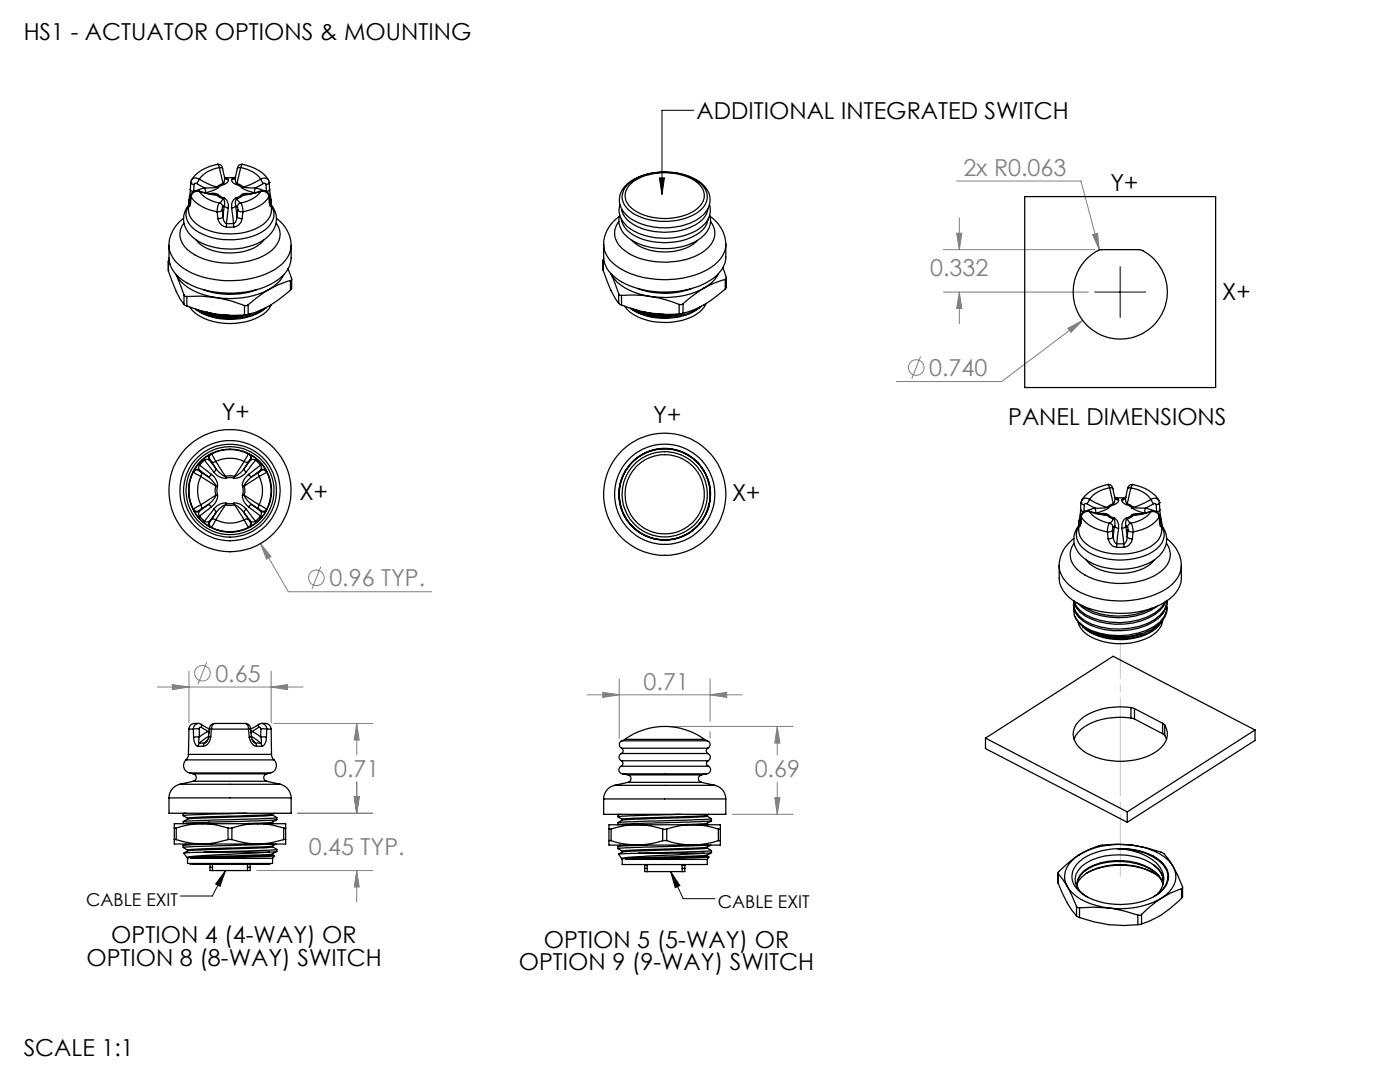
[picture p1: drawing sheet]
<svg xmlns="http://www.w3.org/2000/svg" width="279mm" height="216mm" viewBox="0 0 279 216" stroke-linecap="round" stroke-linejoin="round" font-family="sans-serif">
<g fill="none" stroke="#808080" stroke-width=".2">
<path d="M191 36.1h24.7l3.7 13.8M188.3 58.3h28.9M188.3 49.8h30.2M190.9 46.5h1l-.4 3.3zM191.5 58.3l.4 3.3h-1zM191.5 43.5v6.3M191.5 58.3v6.3M218.1 46.8l.9-.2 .4 3.3zM183.7 71.1l-1.7 4.5M213.1 65.5l3-1.6-2.4 2.4zM216.1 63.9l-16.2 12.2h-21M52 108.5l2.1 2.6-.9 .5z"/>
<path d="M52 108.5l5.5 9.6h28.6M64 113.1l-1.7 4.4M31.4 137.1h29.1M34.4 136.6l3.3 .5-3.3 .5zM37.7 133.9v10.3M41.3 132.1l-1.8 4.5M54.1 133.9v10.3M54.1 137.1l3.3-.5v1zM117.2 138.6h30.9M120.3 138.1l3.3 .5-3.3 .6zM123.6 135.5v11.8M141.7 138.6l3.3-.5v1.1z"/>
<path d="M141.7 135.5v8.4M54.6 144.4h19.8M70.7 159h1l-.5 3.3zM71.2 144.4l.5 3.3h-1zM71.2 144.4v6.2M71.2 155.9v6.4M133.9 145h24.4M141.7 146v1.3M154.6 159.2h1l-.5 3.3zM155.1 145l.5 3.3h-1zM155.1 145v5.6M155.1 156.1v6.4"/>
<path d="M51.2 173.7h23.2M59.4 162.3h15M71.2 173.7l.5 3.3h-1zM71.2 173.7v6.4M146.1 162.5h12.2"/>
<circle cx="182.8" cy="73.3" r="1.55"/>
<circle cx="63.1" cy="115.3" r="1.56"/>
<circle cx="40.4" cy="134.3" r="1.55"/>
</g>
<path d="M131.6 35.5h1l-.5 3.3zM138.5 22h-6.4v16.8M218.5 58.3h10.1M223.6 53.2v10.2M45 173.7l-1.1 3.1-.9-.4zM45 173.7l-2.6 5.1h-6.4M133.8 173.9l1.9 2.8-.9 .4zM133.8 173.9l2.5 5.4h6.4" fill="none" stroke="#000" stroke-width=".2"/>
<path d="M223.6 146.5v-18.3" fill="none" stroke="#c0c0c0" stroke-width=".2" stroke-dasharray="15.2 1.3 1.3 1.3" stroke-dashoffset="8"/>
<path d="M223.6 146.5v28.4" fill="none" stroke="#c0c0c0" stroke-width=".2" stroke-dasharray="15.2 1.3 1.3 1.3" stroke-dashoffset="2.9"/>
<g fill="#000">
<path d="M131.6 35.5h1l-.5 3.3z"/>
<path d="M133.8 173.9l1.9 2.8-.9 .4zM45 173.7l-1.1 3.1-.9-.4z"/>
</g>
<g fill="#808080">
<path d="M154.6 159.2h1l-.5 3.3zM155.1 145l.5 3.3h-1zM120.3 138.1l3.3 .5-3.3 .6zM141.7 138.6l3.3-.5v1.1zM71.2 173.7l.5 3.3h-1zM70.7 159h1l-.5 3.3zM70.7 159h1l-.5 3.3zM71.2 144.4l.5 3.3h-1zM34.4 136.6l3.3 .5-3.3 .5zM54.1 137.1l3.3-.5v1zM52 108.5l1.2 3.1 .9-.5z"/>
<path d="M191.5 58.3l.4 3.3h-1zM190.9 46.5h1l-.4 3.3zM213.1 65.5l.6 .8 2.4-2.4zM218.1 46.8l1.3 3.1-.4-3.3z"/>
</g>
<g fill="none" stroke="#000" stroke-width=".25">
<path d="M38 37.8l-.3 2.3M38 39.6a1.34 1.34 0 0 0-.3 1.4M38 39.6v.4a.51 .51 0 0 1-.3 .7v.3M38.1 39.1h.1M38.1 36.4h.1M38.1 39.1v.1M38.1 39.4l-.1 .2M38.1 36.4l.2 .3 .4 .1M38.1 39.1l-.1 1.2M38.1 36.4l-.1 1.4M38.1 39.2a7.7 7.7 0 0 0 5.2 3.1M38.1 39.2l-.1 1.3"/>
<path d="M38.7 36.8v1.4l-.5-.1-.2-.3M39.3 36.6l1.6 .9M39.3 36.6h-.4l-.2 .2M39.7 38.1l3 .7M39.7 38.1h-.1a1.2 1.2 0 0 0-1.5 1M39.7 38.1l.1 .1M39.8 35.7a1 1 0 0 0-1.1-.2 1 1 0 0 0-.6 .9M39.8 38.2a5.8 5.8 0 0 0 4 2.3M39.8 38.2a1.32 1.32 0 0 0-1.7 1M39.8 38.2l2.1 .6 1.4 .1M39.8 35.7l-.5 .9M39.8 35.7l2.1 1.2 1.4 .5"/>
<path d="M40.9 37.5l-1.6 .5M41.9 38.7a2.04 2.04 0 0 1 1.7 .1M42.6 38.8l.7 .1M43.3 38.9l.3 .4 .9 .4M43.3 37.4l-2.4 .1M43.3 37.4h.3M43.5 32.8a7.7 7.7 0 0 0-5.3 3.1M43.6 38.8l1.1 .7M43.6 37.4l-.7 .5-1.9 .6-.1-1M43.6 38.8l-.3 .1M43.8 33.4l-.4-.6a.85 .85 0 0 1 1 .8M43.8 33.4a5.8 5.8 0 0 0-4 2.3"/>
<path d="M43.8 33.4l.7 3.2M43.8 33.4h.4l.2 .2M44.4 33.6a3.9 3.9 0 0 1 .2 3h-.1M44.5 39.7l-.3 .5-.4 .3M44.5 39.7h.1a1.25 1.25 0 0 1 .2 1.4M44.5 36.6l-.9 .4-.3 .4M44.5 36.6l.2 .2M44.7 39.5a1.76 1.76 0 0 1 .9 2M44.7 36.8l-1.1 .6M44.7 39.5l-.2 .2M44.8 35.4l.4 .1M44.8 35.3a.63 .63 0 0 0 .8 .5"/>
<path d="M45.2 35.5h1.4M45.2 35.5l.4 .3M45.6 35.8a1 1 0 0 1-.9 1M46.2 35.8a1.14 1.14 0 0 0 .9 1M46.6 35.5l-.4 .3M47 35.4l-.4 .1M47 35.5l-.4 .3h-.4M47 35.3a1.29 1.29 0 0 0 .3 1.3M47 35.3l-.1 .2M47.1 36.8l1.1 .6M47.1 39.5a1.73 1.73 0 0 0-.9 2M47.1 39.5l.2 .2"/>
<path d="M47.3 39.7l.7 .8M47.3 39.7a1.14 1.14 0 0 0-.3 1.4M47.3 36.6l.9 .4 .3 .4M47.3 36.6l-.2 .2M48 33.4l.4-.6a.81 .81 0 0 0-1 .8l-.4 1.7M48 33.4l-.7 3.2M48 33.4a6 6 0 0 1 4 2.3M48 33.4h-.3l-.3 .3M48.2 37.4l1 .6 1.6 .5 .1-1M48.2 38.8l-.4 .4-.7 .3M48.2 38.8l.3 .1M48.3 32.8a7.6 7.6 0 0 1 5.3 3.1"/>
<path d="M48.5 38.9l-1.2 .8M48.5 37.4l2.4 .1M48.5 37.4h-.3M50 38.6h-1.1l-.7 .2M50.9 37.5l1.7 .5M52 35.7a1.03 1.03 0 0 1 1.7 .7M52 38.2a6 6 0 0 1-4 2.3M52 38.2h.1a1.32 1.32 0 0 1 1.6 1M52 38.2l-2.1 .6-1.4 .1M52 35.7l-1.7 1-1.8 .7M52 35.7l.5 .9M52.1 38.1l-3.6 .8"/>
<path d="M52.1 38.1h.1a1.2 1.2 0 0 1 1.5 1M52.1 38.1l-.1 .1M52.5 36.6l-1.6 .9M52.5 36.6h.5l.1 .2M53.1 36.8l.1 1.4 .4-.1 .2-.3M53.7 39.2a7.5 7.5 0 0 1-5.2 3.1M53.7 39.2l.1 1.3M53.7 39.1h.1M53.7 36.4h.1M53.7 39.1v.1M53.7 36.4l-.2 .3-.4 .1M53.7 39.1l.1 1.2"/>
<path d="M53.7 36.4l.1 1.4M53.8 39.4v.2M53.8 37.8l.3 2.2M53.8 39.6v.4a.51 .51 0 0 0 .3 .7v.3M53.8 39.6l.3 .4M124.8 37.1a11.9 11.9 0 0 1 9.9-2.6 8.6 8.6 0 0 1 6.6 3.7 4.2 4.2 0 0 1-2.1 5.6 13.5 13.5 0 0 1-13.6-.4 4.1 4.1 0 0 1-1.4-5.6zM125.3 36.8a12.1 12.1 0 0 1 10.7-2.1 6.9 6.9 0 0 1 5 3.7 3.8 3.8 0 0 1-2.1 4.2 13 13 0 0 1-13.1-.4 3.3 3.3 0 0 1-.5-5.4zM125.8 36.7a11.2 11.2 0 0 1 8.6-2.1 7.9 7.9 0 0 1 5.8 3 3.3 3.3 0 0 1-1.6 4.5 11.8 11.8 0 0 1-12.5-.5 3 3 0 0 1-.3-4.9zM204.5 39.2h38.1v38.1h-38.1zM33.6 52.1v1.9M33.6 52.2v1.9a21.9 21.9 0 0 0 3.1 6.6M33.6 52.2l.3 .5"/>
<path d="M33.7 49a6 6 0 0 0 3.6 4.9 18.9 18.9 0 0 0 17.5-.1 5.9 5.9 0 0 0 3.3-4.8 9.8 9.8 0 0 1-.3 4.1 9.3 9.3 0 0 1-6.1 4.6 19.5 19.5 0 0 1-14.4-1.3 6 6 0 0 1-3.6-4.9zM33.8 51.8l-.2 .4M36.7 43.6a6.8 6.8 0 0 0-3 5.4M36.7 44.5a3.7 3.7 0 0 0 .7 5.3 14.6 14.6 0 0 0 12.4 2.3 8.1 8.1 0 0 0 5.9-4.1 3.7 3.7 0 0 0-.6-3.5M36.7 58.8l-1.5-4a9.3 9.3 0 0 0 6.6 4.3l1.2 .3M36.7 58.8l.3 .3 .3 .1M36.7 58.8v1.9M37.3 59.2l2.8-.1 2.9 .3M37.3 59.2v1.9M37.6 40.5a4.1 4.1 0 0 0 2.4 4.8 12.7 12.7 0 0 0 12.5-.5 4 4 0 0 0 1.7-4.3M37.6 41.1a3.4 3.4 0 0 0 1.3 4.8 13.5 13.5 0 0 0 13.6 .2 3.6 3.6 0 0 0 1.7-5M38 40.3l-.1 .4"/>
<path d="M38 40.3v.2M38 40.5l-.2 .7-.1-.2M39.1 47.8a8.8 8.8 0 0 0 7.7 2.6 7.6 7.6 0 0 0 5.9-2.5M40.5 57.7a15.4 15.4 0 0 0 10.8 0M43 59.4l3.1 .6 2.7 1M43.3 42.3l.2 1.3M43.5 43.6a1.94 1.94 0 0 0 1.7 1.7M43.8 40.5l-.3 .7-.2 1.1M43.8 40.5a.8 .8 0 0 1 .6 .8M44.4 41.8a.96 .96 0 0 1-1.1 .5M44.4 41.8l.1 1.4M44.4 41.3v.5"/>
<path d="M44.5 43.2a.91 .91 0 0 1-1 .4M44.5 43.2l.1 .8 .4 .5 .2 .1M44.8 41.1l-.3 2.1M44.8 41.1l.4 .3 .4 .1M44.8 41.1l-.4 .2M45.2 45.3h1.4M45.2 44.6h1.4M45.2 44.6v.7M45.6 41.5l-.4 3.1M46.2 41.5l.4 3.1M46.6 44.6v.7M47 41.1l.3 2.1"/>
<path d="M47 41.1l-.4 .3-.4 .1M47 41.1l.4 .2M47.3 43.2a.93 .93 0 0 0 1 .4M47.3 43.2a1.39 1.39 0 0 1-.6 1.4h-.1M47.4 41.3v.5M47.4 41.8a.88 .88 0 0 0 1.1 .5M47.4 41.8l-.1 1.4M48 40.5l.3 .6 .2 1.2M48 40.5a.8 .8 0 0 0-.6 .8M48.3 43.6a1.86 1.86 0 0 1-1.7 1.7M48.5 42.3l-.2 1.3M53.8 57.7a17 17 0 0 1-10.8 1.7"/>
<path d="M53.8 57.7l-2.7 1.8-1.6 1.3M53.8 40.5l.2 .7 .1-.2M53.8 40.3l.1 .4M53.8 40.3v.2M54.1 40v1M54.2 40.9a4.5 4.5 0 0 1-1.2 6.8 13.1 13.1 0 0 1-14.3-.1 4.5 4.5 0 0 1-1.1-6.6M55.2 43.6a6.8 6.8 0 0 1 2.9 5.4M56.7 54.8a6.3 6.3 0 0 1-2.9 2.9M57.5 53.6l.7 2-.2 .4M58 56l-2.4 .8-1.8 .9M58 57.9a19.3 19.3 0 0 1-8.5 4.9M58 56v1.9"/>
<path d="M58.2 55.7v1.8l-.2 .4M120.4 51.9v2a21.9 21.9 0 0 0 3.1 6.6M120.5 48.8v2.5a5.7 5.7 0 0 0 3 4.6 18.9 18.9 0 0 0 18 .2 5.8 5.8 0 0 0 3.4-4.8v-2.5M120.5 48.8a5.9 5.9 0 0 0 3.5 4.9 18.6 18.6 0 0 0 18.1-.5 5.7 5.7 0 0 0 2.8-4.4M120.5 51.6l-.1 .4 .3 .4M121.9 54.6h.1M121.9 54.6a9.2 9.2 0 0 0 6.4 4.2l1.5 .4M121.9 54.6l1.6 4M123.5 58.6l.2 .3h.3M123.5 58.6v1.9M123.5 44.2a3.9 3.9 0 0 0 1.2 5.8 14.7 14.7 0 0 0 11.3 2 8.4 8.4 0 0 0 6.4-4.1 3.6 3.6 0 0 0-.6-3.7M123.6 43.2a7 7 0 0 0-3.1 5.6"/>
<path d="M123.7 42.9a4.5 4.5 0 0 0 2.6 5.2 13.5 13.5 0 0 0 13.6-.7 4.1 4.1 0 0 0 1.7-4.5M123.7 40.9a4.3 4.3 0 0 0 2.2 4.9 13.2 13.2 0 0 0 14.1-.5 4 4 0 0 0 1.6-4.4M124 43.7a4.7 4.7 0 0 0 3.4 3.7 13.5 13.5 0 0 0 12.2-.9 4.1 4.1 0 0 0 1.7-2.8M124 58.9a23.8 23.8 0 0 1 5.8 .3M124 41.7a4.8 4.8 0 0 0 3.4 3.6 13.3 13.3 0 0 0 12.1-.9 3.9 3.9 0 0 0 1.8-2.7M124 58.9v2M126.1 47.9a9.7 9.7 0 0 0 8.7 2.2 7.3 7.3 0 0 0 4.4-2.1M127.2 57.5a15.5 15.5 0 0 0 10.9 0M129.8 59.2h.4a24.4 24.4 0 0 1 5.3 1.5M140.5 57.5a16.9 16.9 0 0 1-10.7 1.7M140.5 57.5l-2.6 1.8-1.6 1.3M141.7 43.2a7 7 0 0 1 3.2 5.6"/>
<path d="M143.4 54.6a6.5 6.5 0 0 1-2.9 2.9M144.3 53.4l.7 2-.3 .4M144.7 55.8l-2.4 .8-1.8 .9M144.7 57.7a19.3 19.3 0 0 1-8.4 4.8M144.7 55.8v1.9M145 55.5v1.8l-.3 .4M216.7 51.8l.4-.4a4.7 4.7 0 0 1 2.5-1.6h7.8a8.4 8.4 0 0 1 5.4 6.7 9.4 9.4 0 0 1-11.9 10.8 9.4 9.4 0 0 1-4.2-15.5zM36.7 60.7l.6 .4M37.3 61.1a24.1 24.1 0 0 0 11.5 1.8M39.4 61.8a13.8 13.8 0 0 0 8.4 1.3M39.8 62a13.1 13.1 0 0 0 10.4 .5M40.1 62.1a15.1 15.1 0 0 0 7.7 1"/>
<path d="M41.2 62.3a13.7 13.7 0 0 0 4.6 .6M48.8 61v1.9M49.5 60.8l-.3 .2h-.4M49.5 62.8l-.7 .1M49.5 60.8v2M50 62.6l-2.2 .5M53 61.4a13.1 13.1 0 0 1-13.9 .3 12.5 12.5 0 0 0 11.9 1l2.1-1.3M54.2 60.8a6.9 6.9 0 0 1-5.1 3.4 12.4 12.4 0 0 1-10.5-2.1l-.7-.8M123.5 60.5l.5 .4M124 60.9a24.1 24.1 0 0 0 11.5 1.8M126.3 61.6a14 14 0 0 0 8.2 1.3M126.8 61.8a15.2 15.2 0 0 0 7.7 1.1"/>
<path d="M126.9 61.9a13.2 13.2 0 0 0 9.6 .6l-2 .4M128.3 62.2l1.4 .3 2.8 .2M135.5 60.7v2M136.3 60.6l-.3 .2-.5-.1M136.3 62.5l-.8 .2M136.3 60.6v1.9M139.8 61.2a13.1 13.1 0 0 1-13.9 .3M139.9 61.1a12.1 12.1 0 0 1-10.6 2l-1.7-.6-1.8-1M140.9 60.6a7.4 7.4 0 0 1-5.9 3.5 11.4 11.4 0 0 1-9.9-2.4l-.4-.6M38.6 94.2a8.2 8.2 0 0 0 0 7.4M38.6 94.2l1.5 .9M38.6 94.1v.1"/>
<path d="M39.6 92.6l-1 1.5M39.6 92.6l.2 .2M39.8 93.9a.82 .82 0 0 0-1.2 .3M39.8 93.9l.4 .4M39.8 93.8l1.7 1.3M39.8 93.8a.84 .84 0 0 0-1.2 .3M39.8 93.8v.1M39.8 92.8l2.4 1.9M39.8 92.8l-.1 .4 .1 .6M40.1 95.1a6.6 6.6 0 0 0 0 5.6M40.1 95.1l3 1.9M40.2 94.3l.1 .3-.2 .5"/>
<path d="M40.2 94.3l1.3 .8M40.6 91.6l-1 1M40.6 91.6l.2 .2M40.8 91.8l-1 1M40.8 91.8l1.9 2.4M41.5 95.1a3.2 3.2 0 0 1 1.6 1.9M41.8 91.8l1.3 1.8M41.8 91.8l-.6-.1-.4 .1M41.9 91.8l.4 .4M41.9 91.8h-.1M42.1 90.6a.84 .84 0 0 0-.3 1.2M42.1 90.6l-1.5 1"/>
<path d="M42.2 90.6l.9 1.5M42.2 90.6a8.2 8.2 0 0 1 7.4 0M42.2 90.6a.82 .82 0 0 0-.3 1.2M42.2 94.7a2.71 2.71 0 0 1 1.2 2.4M42.2 94.7l-.3 .3-.4 .1M42.2 90.6h-.1M42.3 92.2l.8 1.4M42.7 94.2a2.67 2.67 0 0 0 2.4 1.2M43.1 92.1a6.6 6.6 0 0 1 5.6 0M43.1 92.1l-.5 .2-.3-.1M43.1 92.1l1.9 3M43.1 97l-.2 .7 .2 1.1"/>
<path d="M43.1 98.8l-3 1.9M43.1 98.8a1.98 1.98 0 0 1-.9 1.4l-.7 .5M43.1 97l.3 .1M43.1 93.6a3.5 3.5 0 0 0 1.9 1.5M43.1 93.6l-.1 .3-.3 .3M43.4 98.7v.1a2.79 2.79 0 0 1-1.2 2.3M43.4 97.1l-.1 .6 .1 1M43.4 98.7l-.3 .1M45 95.1l.7-.2 1.1 .2M45 95.1l.1 .3M45.1 95.4l.6-.1 1 .1M46.8 95.1l-.1 .3"/>
<path d="M48.4 97.1l.1 .8-.1 .8M48.4 98.7a2.71 2.71 0 0 0 1.2 2.4M48.4 98.7l.3 .1M48.7 93.6a3.3 3.3 0 0 1-1.9 1.5M48.7 93.6l.1 .2 .3 .4M48.7 92.1l.5 .2 .4-.1M48.7 92.1l-1.9 3M48.7 97l.2 .7-.2 1.1M48.7 98.8l3 1.9M48.7 98.8a3.2 3.2 0 0 0 1.6 1.9M48.7 97l-.3 .1M49.1 94.2a2.77 2.77 0 0 1-2.4 1.2"/>
<path d="M49.6 92.2l-.9 1.4M49.6 90.6l-.9 1.5M49.6 90.6a.82 .82 0 0 1 .3 1.2M49.6 94.7a2.62 2.62 0 0 0-1.2 2.4M49.6 94.7l.4 .3 .3 .1M49.6 90.6h.1M49.7 90.6a.77 .77 0 0 1 .3 1.2M49.7 90.6l1.5 1M49.9 91.8l-.3 .4M49.9 91.8h.1M50 91.8l-1.3 1.8M50 91.8l.6-.1 .4 .1"/>
<path d="M50.3 95.1a3.4 3.4 0 0 0-1.6 1.9M51 91.8l-1.9 2.4M51 91.8l1 1M51.2 91.6l1 1M51.2 91.6l-.2 .2M51.6 94.3l-.1 .3 .2 .5M51.6 94.3l-1.3 .8M51.7 95.1a6.3 6.3 0 0 1 0 5.6M51.7 95.1l-3 1.9M52 92.8l-2.4 1.9M52 92.8l.1 .4-.1 .6M52 93.8l-1.7 1.3"/>
<path d="M52 93.8a.79 .79 0 0 1 1.2 .3M52 93.8l.1 .1M52.1 93.9l-.5 .4M52.1 93.9a.84 .84 0 0 1 1.1 .3M52.2 92.6l1 1.5M52.2 92.6l-.2 .2M53.2 94.1v.1M53.2 94.2l-1.5 .9M53.2 94.2a8.2 8.2 0 0 1 0 7.4M217.5 99.7a.98 .98 0 0 0-1.1-.3 .98 .98 0 0 0-.6 .9M217.5 99.7l-.6 .8M217.5 99.7l1.2 .7 2.2 .8"/>
<path d="M221.1 96.7a.92 .92 0 0 1 1 .8M221.1 96.7l.3 .6M221.2 96.7a7.6 7.6 0 0 0-5.3 3.2M221.4 97.3a5.9 5.9 0 0 0-3.9 2.4M221.4 97.3l.8 3.2M221.4 97.3l.7 .2M222.1 97.5l.4 1.7M222.5 99.2a1.09 1.09 0 0 1-.3 1.3M222.5 99.3h.4M222.5 99.2l.2 .4 .5 .2M223.2 99.8a1 1 0 0 1-.8 .9M223.9 99.8a1.15 1.15 0 0 0 .9 .9"/>
<path d="M224.3 99.4h-1.4l.3 .4M224.3 99.4l-.4 .4M224.6 99.4l-.3 .3-.4 .1M224.6 99.3l-.3 .1M224.6 99.2v.1M224.7 99.2a1.2 1.2 0 0 0 .2 1.3M225.7 97.3l.3-.6a.91 .91 0 0 0-1 .8l-.4 1.7M225.7 97.3l-.8 3.2M225.7 97.3a5.9 5.9 0 0 1 4 2.4M225.7 97.3l-.5 .1-.2 .1M226 96.7a7.5 7.5 0 0 1 5.3 3.2M229.7 99.7l-1.3 .7-2.2 .8"/>
<path d="M229.7 99.7l.5 .8M229.7 99.7a1.12 1.12 0 0 1 1.5 .1M231.2 99.8l.2 .5M38.6 101.6a.76 .76 0 0 0 1.2 .3M38.6 101.6v.1M38.6 101.7a.77 .77 0 0 0 1.2 .3M38.6 101.7l1 1.5M39.6 103.2l1 1M39.8 101.9v.1M39.8 102l-.1 .6 .1 .4M39.8 103l1 1M39.8 103l-.2 .2"/>
<path d="M40.1 100.7l-1.5 .9M40.1 100.7l.2 .5-.1 .4M40.2 101.6l-.4 .3M40.6 104.2l1.5 1M40.8 104l.4 .2 .6-.2M40.8 104l-.2 .2M41.5 100.7l-1.3 .9M41.5 100.7l-1.7 1.3M41.5 100.7l.7 .4M41.8 104a.79 .79 0 0 0 .3 1.2M41.8 104l.1 .1M41.9 104.1a.84 .84 0 0 0 .3 1.1"/>
<path d="M42.1 105.2h.1M42.2 105.2a8.2 8.2 0 0 0 7.4 0M42.2 101.1l-2.4 1.9M42.3 103.6l-.4 .5M42.3 103.6l.3-.1 .5 .2M42.7 101.6l-1.9 2.4M42.7 101.6l.3 .3 .1 .4M43.1 103.7a6.3 6.3 0 0 0 5.6 0M43.1 103.7l-.9 1.5M43.1 102.3l-.8 1.3M43.1 102.3l-1.3 1.7M45 100.7l-1.9 3"/>
<path d="M45 100.7a3.2 3.2 0 0 0-1.9 1.6M45 100.7l.7 .2 1.1-.2M45.1 100.4l.8 .1 .8-.1M45.1 100.4a2.71 2.71 0 0 0-2.4 1.2M45.1 100.4l-.1 .3M46.7 100.4h.1a2.57 2.57 0 0 1 2.3 1.2M46.7 100.4l.1 .3M46.8 100.7l1.9 3M46.8 100.7a4.1 4.1 0 0 1 1.9 1.6M48.7 102.3l.9 1.3M48.7 102.3l1.3 1.7M48.7 103.7l.9 1.5"/>
<path d="M49.1 101.6l1.9 2.4M49.1 101.6l-.3 .4-.1 .3M49.6 103.6l.3 .5M49.6 103.6l-.4-.1-.5 .2M49.6 101.1l2.4 1.9M49.7 105.2h-.1M49.9 104.1a.84 .84 0 0 1-.3 1.1M50 104a.73 .73 0 0 1-.3 1.2M50 104l-.1 .1M50.3 100.7l1.3 .9M50.3 100.7l1.7 1.3M50.3 100.7l-.7 .4"/>
<path d="M51 104l-.4 .1-.6-.1M51 104l.2 .2M51.2 104.2l-1.5 1M51.6 101.6l.5 .3M51.7 100.7l1.5 .9M51.7 100.7l-.2 .5 .1 .4M52 103l-1 1M52 103l.2 .2M52 102l.2 .6-.2 .4M52.1 101.9l-.1 .1M52.2 103.2l-1 1M53.2 101.7a.73 .73 0 0 1-1.2 .3"/>
<path d="M53.2 101.7l-1 1.5M53.2 101.6a.77 .77 0 0 1-1.1 .3M53.2 101.6v.1M211.4 112.9a7.5 7.5 0 0 0 .8 4.9 11.3 11.3 0 0 0 7.1 4.2 18.2 18.2 0 0 0 14-2.4 5.5 5.5 0 0 0 2.5-4.2v-2.5M211.4 112.9a6 6 0 0 0 3.5 5 18.6 18.6 0 0 0 18.4-.7 5.5 5.5 0 0 0 2.5-4.3M214.3 107.5a6.8 6.8 0 0 0-2.9 5.4M214.3 108.4a3.8 3.8 0 0 0 .7 5.3 14.1 14.1 0 0 0 11.3 2.5 9.5 9.5 0 0 0 6.7-3.6 3.6 3.6 0 0 0-.2-4.2M214.4 120a5.4 5.4 0 0 0 3.6 3.3 14.6 14.6 0 0 0 12.5-1l1.1-.9 .9-1.3M215.3 104.8a4.5 4.5 0 0 0 1.1 6.6 13 13 0 0 0 14.2 .1 4.5 4.5 0 0 0 1.2-6.7M215.3 104.4a4.2 4.2 0 0 0 2.4 4.8 12.8 12.8 0 0 0 12.5-.5 4.1 4.1 0 0 0 1.6-4.3M215.3 105a3.5 3.5 0 0 0 1.3 4.8 13 13 0 0 0 14.2-.3 3.4 3.4 0 0 0 1-4.5M215.7 104.2l-.1 .4"/>
<path d="M215.7 101.7l-.4 2.3M215.7 103.5a1.27 1.27 0 0 0-.4 1.4M215.7 103.5l-.1 .4a.51 .51 0 0 1-.2 .7l-.1 .3M215.7 104.2v.2M215.7 101.7h.1M215.7 104.4l-.2 .7-.2-.2M215.7 100.3h.1M215.7 102.9l.1 .3M215.7 103.4v.1M215.7 100.3l.4 .3 .3 .1M215.7 102.9v1.3M215.7 100.3v1.4"/>
<path d="M215.8 103.2a7.3 7.3 0 0 0 5.2 3M215.8 103.2l-.1 1.2M216.4 100.7l-.1 1.4-.4-.1-.2-.3M216.7 111.7a7.6 7.6 0 0 0 5.7 2.6 9.2 9.2 0 0 0 7.9-2.5M216.9 100.5l1.6 .9M216.9 100.5h-.3l-.2 .2M217.3 102l3 .7M217.3 102a1.2 1.2 0 0 0-1.5 .9M217.3 102l.2 .1M217.5 102.1a6 6 0 0 0 3.9 2.3M217.5 102.1a1.3 1.3 0 0 0-1.7 1.1M217.5 102.1l1.6 .5 1.8 .2"/>
<path d="M218.5 101.4l-1.6 .5M219.5 102.6a2.04 2.04 0 0 1 1.7 .1M220.3 102.7l.6 .1M220.9 102.8l.6 .5 .7 .2M220.9 101.2l-2.4 .2M220.9 101.2l.3 .2M221 106.2l.2 1.3M221.2 107.5a1.95 1.95 0 0 0 1.6 1.7M221.2 102.7l1.2 .7M221.2 101.4l-1.7 .8-.8 .2-.2-1M221.2 102.7l-.3 .1M221.4 104.4l-.3 .7-.1 1.1"/>
<path d="M221.4 104.4a.79 .79 0 0 1 .7 .8M222 105.8a1.01 1.01 0 0 1-1 .4M222 105.8l.1 1.3M222.1 105.2l-.1 .6M222.1 107.1a1 1 0 0 1-.9 .4M222.1 107.1l.4 1.1 .3 .3M222.2 103.5l-.3 .5-.5 .4M222.2 103.5v.1a1.14 1.14 0 0 1 .3 1.4M222.2 100.5l-1.3 .7M222.2 100.5l.2 .2M222.4 103.4a1.76 1.76 0 0 1 .8 2M222.4 100.7l-1.2 .7"/>
<path d="M222.4 103.4l-.2 .1M222.5 105l-.4 2.1M222.5 105a.75 .75 0 0 0 .7 .4M222.5 105l-.4 .2M222.8 109.2h1.5M222.8 108.5h1.5M222.8 108.5v.7M223.2 105.4l-.4 3.1M223.9 105.4l.4 3.1M224.3 108.5v.7M224.7 105l.3 2.1M224.7 105l-.3 .3-.5 .1"/>
<path d="M224.7 105l.3 .2M224.8 100.7l.8 .3 .3 .4M224.8 103.4a1.73 1.73 0 0 0-.9 2M224.8 103.4l.1 .1M224.9 103.5l.8 .9M224.9 103.5a1.35 1.35 0 0 0-.2 1.5M224.9 100.5l.6 .2 .7 .5M224.9 100.5l-.1 .2M225 107.1l.5 .4h.5M225 107.1a1.22 1.22 0 0 1-.7 1.4M225 105.2l.1 .6M225.1 105.8a1.01 1.01 0 0 0 1 .4"/>
<path d="M225.1 105.8l-.1 1.3M225.7 104.4l.3 .6 .1 1.2M225.7 104.4a.8 .8 0 0 0-.7 .8M225.9 101.4l1 .5 1.6 .5 .1-1M225.9 102.7l-.5 .4-.6 .3M225.9 102.7l.3 .1M226 107.5a1.86 1.86 0 0 1-1.7 1.7M226.1 106.2l-.1 1.3M226.2 102.8l-.5 .5-.8 .2M226.2 101.2l2.4 .2M226.2 101.2l-.3 .2M227.6 102.5a2.45 2.45 0 0 0-1.6 .2h-.1"/>
<path d="M228.6 101.4l1.6 .5M229.7 102.1a6 6 0 0 1-4 2.3M229.7 102.1a1.27 1.27 0 0 1 1.7 1.1M229.7 102.1l-1.7 .5-1.8 .2M229.8 102l-3.6 .8M229.8 102a1.15 1.15 0 0 1 1.6 1M229.8 102l-.1 .1M230.2 100.5l-1.6 .9M230.2 100.5h.3l.3 .2M230.8 100.7v1.4l.6-.2 .1-.2M231.4 103.2a7.3 7.3 0 0 1-5.3 3M231.4 103.2v1.2"/>
<path d="M231.4 100.3h.1M231.4 103v.2M231.4 103v1.4M231.4 100.3l-.1 .2-.5 .2M231.4 100.3l.1 1.4M231.4 104.4l.3 .7 .1-.2M231.4 103.4l.1 .1M231.5 104.2v.4M231.5 101.7l.3 2.3M231.5 103.5v.4a.49 .49 0 0 0 .2 .7l.1 .3M231.5 103.5l.3 .5M231.5 101.7h.1"/>
<path d="M231.8 104v.9M232.8 107.5a6.9 6.9 0 0 1 3 5.4M232.9 119.8a4.4 4.4 0 0 1-2.5 3.8 14.6 14.6 0 0 1-13.9 .3 3.9 3.9 0 0 1-2.2-4 4 4 0 0 0 2.3 3 14.3 14.3 0 0 0 13.9-.3l1-.8 .8-1 .4-.8M232.9 119.8v.3M214.2 120.5v.3M214.3 121.4l.1 1.4M214.4 122.8a7.4 7.4 0 0 0 5.7 3.9 15.8 15.8 0 0 0 5.4 .3M215.2 120.4a10.5 10.5 0 0 0 8 2.9 12.3 12.3 0 0 0 7.8-2.4M215.4 124.4l.4 .3M215.5 124.3l.3 .3M215.8 120.8a14 14 0 0 0 14.1 .6M215.8 124.7a9.6 9.6 0 0 0 6.4 2.4l3.3-.1"/>
<path d="M217.5 125.9a12.9 12.9 0 0 0 10.3 .5M231.3 124.8a10 10 0 0 1-7.7 2.8 10.3 10.3 0 0 1-7.5-2.6M232 123.9a5.4 5.4 0 0 1-4.3 3.9 12.4 12.4 0 0 1-11.5-1.8 3.5 3.5 0 0 1-1.1-1.9M232.1 123.7a8 8 0 0 1-5.9 3.5 13.1 13.1 0 0 1-9.3-1.5l-1-.9M232.9 120.1a3.9 3.9 0 0 1-1.7 3.3 14.1 14.1 0 0 1-14.9 .6 3.8 3.8 0 0 1-2-3.2M232.9 120.5a3.9 3.9 0 0 1-1.4 3.6 13.6 13.6 0 0 1-12 2.3 7 7 0 0 1-5.1-3.6M232.9 121.4a4.2 4.2 0 0 1-2 3.5 11.8 11.8 0 0 1-5.4 2.1M232.9 121.1v.3M33.7 159.2v3.1h24.4v-3.1M33.7 159.2h24.4M35.9 156.5a2.77 2.77 0 0 0-2.2 2.7M35.9 156.5h20"/>
<path d="M37.1 151.6a1.54 1.54 0 0 0 .7 2.6M37.1 151.6h17.6M37.6 150.5l-.1 .5-.4 .6M37.6 150.5h16.6M37.7 145.5h.9M37.7 145.5l-.1 5M37.8 154.2h16.2M37.8 154.2l.8 .2M38.6 154.4a.76 .76 0 0 1 .6 .8 .76 .76 0 0 1-.6 .7M38.6 155.9h14.6M38.6 154.4h14.6M38.6 155.9l-2.7 .6"/>
<path d="M38.6 145.5v1.6M38.6 147.1a1.7 1.7 0 0 0 1 1.8M39.5 144.4h-.6a1.11 1.11 0 0 0-1.2 1.1M39.6 144.4l.5 .2M39.6 148.9h1M39.6 144.4a1.05 1.05 0 0 0-1 1.1M39.8 145.4l-1.2 .1M39.8 145.4v1.6M39.8 147l-.1 1.1 .1 .2M39.8 147l-1.2 .1M39.8 148.3h1M39.8 148.3l-.2 .6"/>
<path d="M40.2 145.1v-.6l1.6 1M40.2 145.1h-.3l-.1 .3M40.2 145.1l1.3 .8M40.8 148.3l-.2 .6M41.5 147.6l-.7 .7M41.5 145.9l-1.7 1.1M41.5 145.9l.2 .4M41.5 145.9h.2M41.6 147a1.32 1.32 0 0 1-.8 1.3M41.6 147l.5 .1M41.6 146.9l-1.8 1.4M41.8 145.4l.4 .1"/>
<path d="M41.8 145.4l-.2 1.6M42.1 147.1a1.79 1.79 0 0 1-1.5 1.8M42.2 145.5h7.4M42.2 145.5l-.1 1.6M42.8 144.4a.94 .94 0 0 0-.6 1.1M49 144.4h-2.3a16.2 16.2 0 0 0-4.4 .1l-.4 .4-.1 .5M49 144.4l.7 .2 .3 .8M49 144.4h.1a1.17 1.17 0 0 1 .5 1.1M49.6 145.5l.1 1.6M49.7 147.1a2.02 2.02 0 0 0 1.5 1.8M50 145.4l-.4 .1M50 145.4l.2 1.6"/>
<path d="M50.1 145.9h.2M50.2 147a1.47 1.47 0 0 0 .8 1.3M50.2 147l-.5 .1M50.2 146.9l1.8 1.4M50.3 145.9l1.7 1.1M50.3 145.9l-.2 .4M50.3 147.5l.7 .8M51 148.3l.2 .6M51 148.3h1M51.2 148.9h1M51.6 145.1l-.1-.3 .1-.3-1.6 1M51.6 145.1h.3l.2 .3"/>
<path d="M51.6 145.1l-1.3 .8M52 148.3l.2 .6M52 147a1.08 1.08 0 0 1 0 1.3M52 147l1.2 .1M52.1 145.4l1.1 .1M52.1 145.4l-.1 1.6M52.2 144.4l-.6 .2M52.2 144.4h.6a1.14 1.14 0 0 1 1.3 1.1M52.2 144.4a1.09 1.09 0 0 1 1 1.1M53.2 147.1a1.53 1.53 0 0 1-1 1.8M53.2 154.4a.76 .76 0 0 0-.6 .8 .76 .76 0 0 0 .6 .7M53.2 145.5h.9"/>
<path d="M53.2 155.9l2.7 .6M53.2 145.5v1.6M54 154.2l-.8 .2M54.1 145.5l.1 5M54.2 150.5l.1 .5 .4 .6M54.7 151.6a1.54 1.54 0 0 1-.7 2.6M55.9 156.5a2.87 2.87 0 0 1 2.2 2.7M120.5 159.4v3.1h24.4v-3.1M120.5 159.4h24.4M122.7 156.7a2.77 2.77 0 0 0-2.2 2.7M122.7 156.7h20M124 152.9a.8 .8 0 0 0-.5 .9 .8 .8 0 0 0 .8 .6"/>
<path d="M124 152.9h17.4M124 150.4a.8 .8 0 0 0-.5 .7 .8 .8 0 0 0 .5 .7M124 151.8a.61 .61 0 0 1 .3 .6 .61 .61 0 0 1-.3 .5M124 150.4h17.3M124 151.8h17.3M124 149.3a.59 .59 0 0 1 .4 .5 .59 .59 0 0 1-.4 .6M124 149.3h17.3M124.1 147.8a.82 .82 0 0 0-.5 .7 .82 .82 0 0 0 .4 .8M124.1 147.8h17M124.3 154.4h16.7M124.3 154.4l1 .2M124.7 147.5l-.6 .3"/>
<path d="M124.7 147.5a13.4 13.4 0 0 1 15.8 0M124.7 147.5h15.8M125.3 154.6a.77 .77 0 0 1 .6 .8 .77 .77 0 0 1-.6 .7M125.3 156.1h14.7M125.3 154.6h14.7M125.3 156.1l-2.6 .6M140 154.6a.76 .76 0 0 0-.6 .8 .76 .76 0 0 0 .6 .7M140 156.1l2.7 .6M140.5 147.5l.6 .3M141 154.4l-1 .2M141.1 147.8a.81 .81 0 0 1 .6 .7 .81 .81 0 0 1-.4 .8M141.3 150.4a.81 .81 0 0 1 .5 .7 .81 .81 0 0 1-.5 .7"/>
<path d="M141.3 149.3a.57 .57 0 0 0-.4 .5 .57 .57 0 0 0 .4 .6M141.3 151.8a.61 .61 0 0 0-.3 .6 .61 .61 0 0 0 .4 .5M141.4 152.9a.8 .8 0 0 1 .4 .9 .8 .8 0 0 1-.8 .6M142.7 156.7a2.77 2.77 0 0 1 2.2 2.7M196.7 147.3v2.1l28.3 14.7M196.7 147.3l28.3 14.7M225.7 141.2l.7 .2M225.7 141.2a13 13 0 0 0-10 2.3 3.6 3.6 0 0 0-.2 5.7 12.7 12.7 0 0 0 9.8 2.6 9.8 9.8 0 0 0 6.9-3.2 3.3 3.3 0 0 0 .2-3.9M225.7 143.3a13.2 13.2 0 0 0-10 2.3 4.2 4.2 0 0 0-1.4 1.9M225.7 143.3l.7 .2M225.7 141.2v2.1M226.4 141.4l5.6 2.9"/>
<path d="M226.4 141.4v2.1M226.4 143.5l5.6 2.9M232 144.3l.4 .4M232 146.4l.4 .4M232 144.3v2.1M232.4 146.8l.4 .7M232.4 144.7v2.1M250.5 145.7l-25.5 16.3M250.5 145.7v2l-25.5 16.4M250.5 145.7l-28.4-14.7-25.4 16.3M34.8 167.5v.9h5.6M34.8 167.5h.4"/>
<path d="M34.8 165.2h.4M34.8 165.2v2.3M35.2 167.5a17.4 17.4 0 0 0 5.2 .9M35.2 165.2v2.3M36.5 162.3v.4M36.5 168.7h.1M36.6 162.8l.8 .5M36.6 169.1l.8 .5M36.7 170.3l.6 .8M36.7 162.3h-.1M37.1 168.4l-.5 .3M37.2 162.3h-.6"/>
<path d="M37.4 163.4l-.8 .5-.1 .4 18.7-.8M37.4 169.8l-.7 .4 4.1-.2M37.4 171.2h.1M37.4 171.2v1.1h17v-1M37.4 163.3v.1M37.4 169.6v.2M38 172.3v.1h7.9M38.1 171.3h16.3M38.5 172.4h.1M38.5 172.4h7.4M40.4 168.4h11.1M40.4 164.4h11.1"/>
<path d="M40.4 164.4a15.4 15.4 0 0 1 5.1 .8M40.4 164.4a16 16 0 0 0-5.2 .8M40.4 164.4h-5.6v.8M40.8 170h12.9M41.7 164h.1M41.9 172.4v1.3h8v-1.3M41.9 173.1h.5M42.4 168.4l-5.8 .3M42.4 172.4v1.3M45.5 167.5a17.7 17.7 0 0 1-5.1 .9M45.5 167.5h.8M45.5 165.2h.8"/>
<path d="M45.5 165.2v2.3M45.9 172.4h7.4M46.3 167.5a17.4 17.4 0 0 0 5.2 .9M46.3 165.2v2.3M49.2 162.3l-12.7 .4M49.4 173.1h.5M49.9 172.4h-.5v1.3M51.5 164.4a16 16 0 0 0-5.2 .8M51.5 164.4a15.4 15.4 0 0 1 5.1 .8M51.5 164.4h5.5v.8M53.3 172.4h.1M53.7 170l-9.6 .5a38.2 38.2 0 0 0-6.8 .6l.1 .1"/>
<path d="M53.8 172.3v.1h-7.9M54.4 170.4l-17 .8M54.4 164l-5.3 .4M54.4 162.5l-17 .8M54.4 168.8l-17 .8M54.4 162.6l.8 .5M54.4 169l.8 .5M54.4 170.6l.3 .2-16.6 .5M54.4 164v.3l-.7 .1M54.4 162.7l-17 .7M54.4 168.8v.2l-1.3 .2-15.7 .6M54.4 170.6l-16.3 .7"/>
<path d="M54.4 164.2l.2 .2M54.4 162.5v.2M54.4 170.4v.2M54.6 168.4l-18.1 .7v-.4M54.7 162.3l-.3 .2M54.7 170.8l-.3 .5M55.1 168.4l-.7 .4M55.2 169.9l-1.5 .1M55.2 169.9l-.8 .5M55.2 163.5l-.8 .5M55.2 169.5v.4M55.2 163.5v-.3l-18.6 .7"/>
<path d="M55.2 169.5l-14.4 .5M56.6 167.5a17.7 17.7 0 0 1-5.1 .9M56.6 167.5h.4M56.6 165.2h.4M56.6 165.2v2.3M57 167.5v.9h-5.5M57 165.2v2.3M121.5 167.7v.9h5.6M121.5 167.7h.5M121.5 165.4h.5M121.5 165.4v2.3M122 167.7a16.9 16.9 0 0 0 5.1 .9"/>
<path d="M122 165.4v2.3M123.3 163l.9 .5M123.3 169.3l.9 .5M123.3 168.9v.4M123.3 162.6v.4M123.4 170.4l.7 .9M123.5 162.5l-.2 .1M123.8 168.6l-.5 .3M123.9 162.5l-.6 .1M124.2 163.7l-.9 .4M124.2 170l-.8 .4M124.2 171.4v1.1h16.9v-1"/>
<path d="M124.2 163.5v.2M124.2 169.8v.2M124.9 171.5h16.2M127.1 164.6h11.1M127.1 164.6h.4a16.6 16.6 0 0 1 4.8 .8M127.1 168.6h11.1M127.1 164.6a15.6 15.6 0 0 0-5.1 .8M127.1 164.6h-5.6v.8M127.5 170.3h13M127.5 170.3l-4.1 .1M128.7 172.5v1.4h8v-1.4M128.7 172.6h.5v1.3"/>
<path d="M128.7 173.3h.5M129.2 168.6l-5.9 .3M132.3 167.7h.8M132.3 165.4h.8M132.3 167.7a17.8 17.8 0 0 1-5.2 .9M132.3 165.4v2.3M133.1 167.7a16.9 16.9 0 0 0 5.1 .9M133.1 165.4v2.3M136 162.5l-10.2 .3-2.5 .2M136.1 173.3h.6M136.7 172.6h-.6v1.3M138.2 164.6a15.6 15.6 0 0 0-5.1 .8"/>
<path d="M138.2 164.6h.4a16.6 16.6 0 0 1 4.8 .8M138.2 164.6h5.6v.8M140.5 170.3l-9.6 .4a38.2 38.2 0 0 0-6.8 .6l.1 .1M141.1 162.9l.9 .5M141.1 169.2l.9 .5M141.1 170.8l.4 .2-16.6 .5M141.1 169.1l-14.7 .5-2.2 .2M141.1 164.5l-.6 .1M141.1 162.9l-16.9 .8M141.1 169.2l-16.9 .8M141.1 170.8l-3.5 .3-12.7 .4M141.1 164.5l.2 .1"/>
<path d="M141.1 162.7v.2M141.1 164.3v.2M141.1 169v.2M141.1 170.6v.2M141.3 168.6l-14.5 .5-3.5 .2M141.5 162.5l-.4 .2-.9 .1-13.8 .5-2.2 .2M141.5 171l-.4 .5M141.9 168.6l-.8 .5M142 170.1a5 5 0 0 1-3.4 .7l-12.2 .4-2.2 .2M142 163.8a5 5 0 0 1-3.4 .7l-2.7 .1M142 169.7v.4M142 163.4v.4"/>
<path d="M142 163.8l-2.6 .2-14.4 .4-1.7 .2v-.5M142 170.1l-1.5 .2M142 163.4l-18.7 .7M142 169.7l-2.9 .2-11.6 .4M143.4 167.7a17.8 17.8 0 0 1-5.2 .9M143.4 167.7h.4M143.4 165.4h.4M143.4 165.4v2.3M143.8 167.7v.9h-5.6M143.8 165.4v2.3M211.1 174.2l.1 2M211.2 176.2a20.1 20.1 0 0 0 3.6 6.6"/>
<path d="M211.2 174.3l1.8 2.6M211.2 174.3v1.9M213 176.9a9.9 9.9 0 0 0 7 4.1l1.3 .2M213 176.9l1.8 4M215.3 170.6a4.8 4.8 0 0 0-2.6 5.6l.3 .7M215.3 170.6l-2.5 1.9-1.5 1.4-.1 .4M216.7 174.3a15.2 15.2 0 0 1 13.7 0M223.1 169.3a14.7 14.7 0 0 1 6.9 1.4M223.1 169.3a12.3 12.3 0 0 0-7.7 2.6 3.8 3.8 0 0 0 .4 6.3 14.1 14.1 0 0 0 11.3 1.9 7.8 7.8 0 0 0 5.8-3.9 4 4 0 0 0-2.1-5l-.8-.5M223.1 169.3a12.4 12.4 0 0 1 7.7 2.9 4.2 4.2 0 0 1 1.3 4.1M223.1 169.3a12.6 12.6 0 0 1 9 3.2l.6 .9M225 162v2.1"/>
<path d="M225.9 168.6a17 17 0 0 0-10.6 2M225.9 168.6a12 12 0 0 1 7.8 3.6l.4 .7M225.9 168.6l2.9 .6 3.2 1 1.2 1.2 .9 1.5M225.9 168.6a20.8 20.8 0 0 0-6.5 .1l-2.3 1-1.8 .9M230 170.7a4.8 4.8 0 0 1 3 4.9 5.3 5.3 0 0 1-2.8 3.3M230.3 172.6a3.9 3.9 0 0 1 1.8 3.7M230.3 172.6a13.1 13.1 0 0 0-13.6-.4 3.5 3.5 0 0 0-1.2 5.6l.9 .8 .7 .4M230.3 172.6a3.8 3.8 0 0 1 1.8 2.9M231.5 175.1a13.4 13.4 0 0 0-13.7-1.4 5.6 5.6 0 0 0-2.9 2.7M231.8 179.2a16.7 16.7 0 0 1-10.5 2M231.8 179.2l-2.5 1.9-1.5 1.4M232.1 176.5a6.5 6.5 0 0 0-5.2-4.1 13.7 13.7 0 0 0-9.7 .9 3.9 3.9 0 0 0-2.2 3.2"/>
<path d="M232.1 176.3l-.6 1.4-.7 .8M232.1 176.4a6.7 6.7 0 0 0-5.2-4.2 12.7 12.7 0 0 0-10.6 1.6 3.1 3.1 0 0 0-1.2 3.4M234.1 172.9a4.3 4.3 0 0 1-1.5 5.7l-.8 .6M234.1 172.9l1.9 4v.2l-.2 .2M235.8 177.3l-2.3 .9-1.7 1M235.8 179.2a18.6 18.6 0 0 1-8 5.2M235.8 177.3v1.9M236 177.1v1.8l-.2 .3M214.8 180.9l.3 .2 .3 .1M214.8 182.8l.6 .3M214.8 180.9v1.9M215.4 183.1a24.9 24.9 0 0 0 11.7 1.4"/>
<path d="M215.4 181.2l2.9-.2 3 .2M215.4 181.2v1.9M221.3 181.2l3.1 .6 2.7 .8M227.1 182.6v1.9M227.8 182.5l-.2 .1h-.5M227.8 184.4l-.7 .1M227.8 182.5v1.9"/>
<circle cx="45.9" cy="97.9" r="9.3"/>
<circle cx="45.9" cy="97.9" r="10"/>
<circle cx="45.9" cy="97.9" r="12.2"/>
<circle cx="45.9" cy="97.9" r="8.3"/>
<circle cx="45.9" cy="97.9" r="8.8"/>
<circle cx="132.6" cy="98.6" r="8.5"/>
<circle cx="132.7" cy="98.6" r="9.1"/>
<circle cx="132.7" cy="98.6" r="9.2"/>
<circle cx="132.7" cy="98.6" r="10"/>
<circle cx="132.7" cy="98.6" r="7.9"/>
<circle cx="132.7" cy="98.6" r="12.2"/>
</g>
<g font-size="4.7">
<text x="4.7" y="8">HS1 - ACTUATOR OPTIONS &amp; MOUNTING</text>
<text x="139" y="23.8">ADDITIONAL INTEGRATED SWITCH</text>
<text x="221.6" y="38">Y+</text>
<text x="243.9" y="59.8">X+</text>
<text x="44.2" y="83.9">Y+</text>
<text x="130.4" y="84.5">Y+</text>
<text x="201.2" y="84.8">PANEL DIMENSIONS</text>
<text x="59.8" y="99.7">X+</text>
<text x="146.1" y="99.9">X+</text>
<text x="22.2" y="188.2">OPTION 4 (4-WAY) OR</text>
<text x="108.5" y="189.1">OPTION 5 (5-WAY) OR</text>
<text x="17.2" y="192.7">OPTION 8 (8-WAY) SWITCH</text>
<text x="103.5" y="193.6">OPTION 9 (9-WAY) SWITCH</text>
<text x="4.7" y="210.8">SCALE 1:1</text>
</g>
<g font-size="4.7" fill="#808080">
<text x="192.3" y="35.1">2x R0.063</text>
<text x="185.6" y="55.1">0.332</text>
<text x="185.4" y="75">0.740</text>
<text x="65.7" y="117">0.96 TYP.</text>
<text x="43" y="136">0.65</text>
<text x="128.5" y="137.6">0.71</text>
<text x="66.7" y="155.1">0.71</text>
<text x="150.6" y="155.1">0.69</text>
<text x="61.6" y="170.6">0.45 TYP.</text>
</g>
<g font-size="3.5">
<text x="17.2" y="180.7">CABLE EXIT</text>
<text x="143.3" y="181.2">CABLE EXIT</text>
</g>
</svg>
